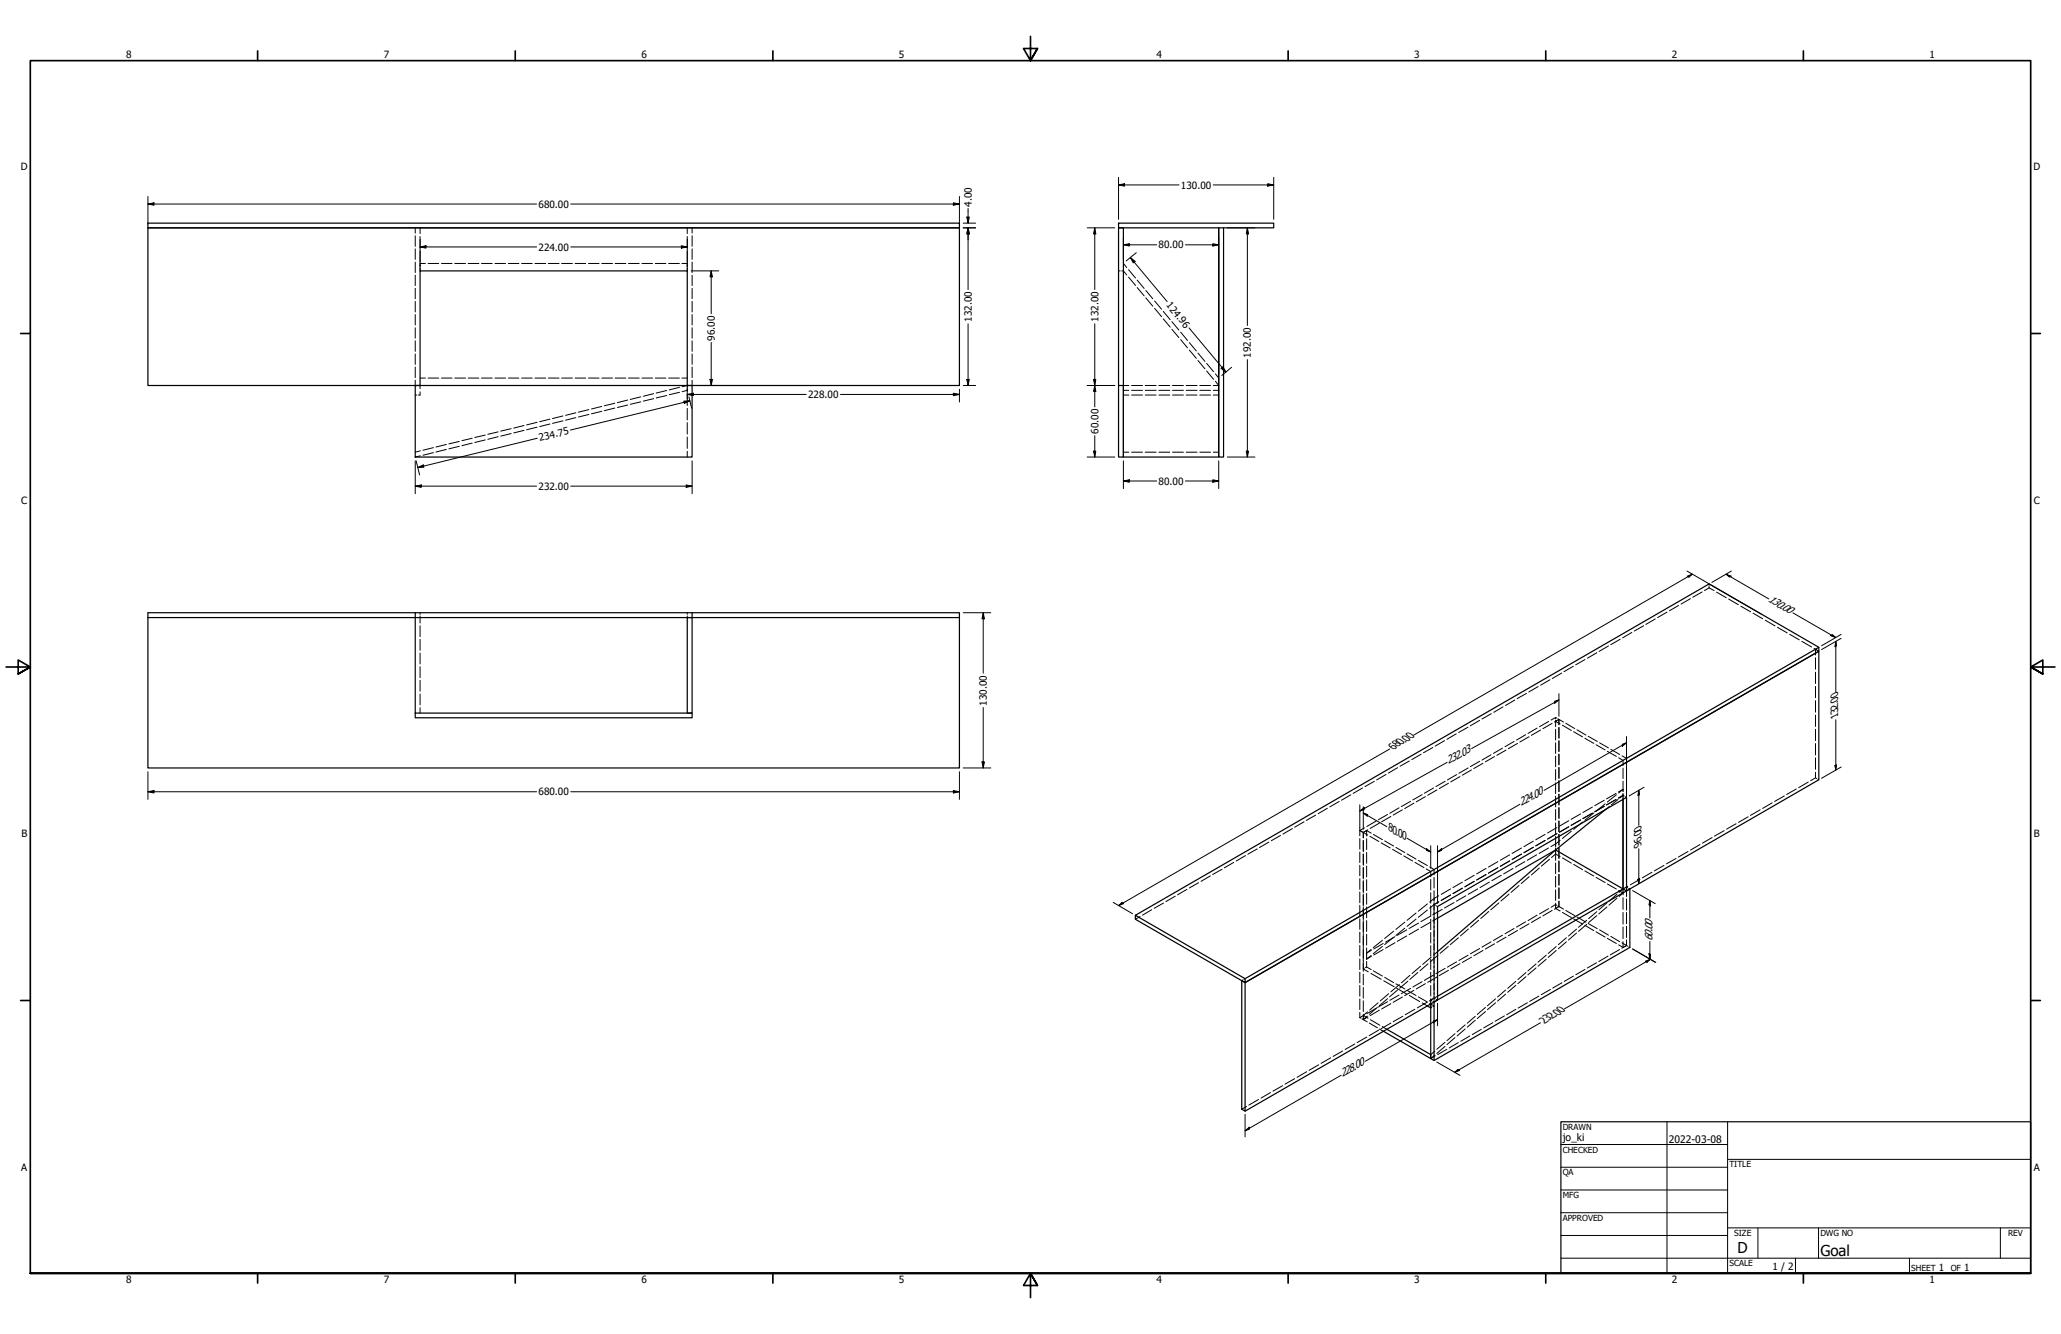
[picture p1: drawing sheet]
<svg xmlns="http://www.w3.org/2000/svg" width="864mm" height="559mm" viewBox="0 0 864 559" stroke-linecap="round" stroke-linejoin="round" font-family="sans-serif">
<!-- layer: Hidden (ANSI) -->
<g fill="none" stroke="#000" stroke-width=".42">
<path d="M174 95.4v2.3M174 98.7v4.5M176 95.4v2.5M176 99.1v4.8M288 95.4v2.5M288 99.1v4.8M290 95.4v2.3M290 98.7v4.5M174 104.3v4.3M174 109.8v4.4M174 115.3v4.3M176 105.1v4.8"/>
<path d="M178.2 110.4h-2.2v3.1M179.4 110.4h4.4M185 110.4h4.4M190.6 110.4h4.5M196.2 110.4h4.5M201.7 110.4h4.5M207.4 110.4h4.4M213 110.4h4.4M218.6 110.4h4.4M224.2 110.4h4.5M229.7 110.4h4.6M235.3 110.4h4.5"/>
<path d="M241 110.4h4.4M246.6 110.4h4.4M252.2 110.4h4.5M257.7 110.4h4.6M263.3 110.4h4.5M269 110.4h4.4M274.6 110.4h4.4M280.2 110.4h4.5M285.8 110.4h2.2v3.1M288 105.1v4.8M290 104.3v4.3M290 109.8v4.4"/>
<path d="M290 115.3v4.3M468.7 113.5h.7M470 113.5h.7l1.4 1.7M470.7 110.4l1.4 1.7M472.9 116.1l2.9 3.5M472.9 113l2.9 3.5M476.5 117.3l2.9 3.5M174 120.8v4.4M174 126.2v4.5M174 131.8v4.3M174 137.3v4.4M290 120.8v4.4"/>
<path d="M290 126.2v4.5M290 131.8v4.3M290 137.3v4.4M476.5 120.5l2.9 3.5M480.1 124.8l2.9 3.5M480.1 121.7l2.9 3.5M483.8 129.2l2.9 3.5M483.8 126l2.9 3.5M487.4 133.5l2.9 3.5M487.4 130.4l2.9 3.5M491 137.9l3 3.5M491 134.7l3 3.5"/>
<path d="M494.7 139.1l2.9 3.5M174 142.7v4.5M174 148.3v4.4M174 153.7v4.5M174 159.3v2.2M176 158.4h2.2M179.4 158.4h4.4M185 158.4h4.4M190.6 158.4h4.5M196.2 158.4h4.5M201.7 158.4h4.5M207.4 158.4h4.4"/>
<path d="M213 158.4h4.4M218.6 158.4h4.4M224.2 158.4h4.5M229.7 158.4h4.6M235.3 158.4h4.5M241 158.4h4.4M246.6 158.4h4.4M252.2 158.4h4.5M257.7 158.4h4.6M263.3 158.4h4.5M269 158.4h4.4M274.6 158.4h4.4"/>
<path d="M280.2 158.4h4.5M285.8 158.4h2.2M290 142.7v4.5M290 148.3v4.4M290 153.7v4.5M290 159.3v2.2M494.7 142.2l2.9 3.5M498.3 146.6l3 3.5M498.3 143.5l3 3.5M502 151l2.9 3.5M502 147.9l2.9 3.5M505.6 155.4l2.9 3.5"/>
<path d="M505.6 152.2l2.9 3.5M509.3 159.7l1.4 1.8h-2.3M509.3 156.6l1.4 1.8M174 165.5h.7M176 161.5v1.3M176 164.1v1.4h-.7M214.2 179.6l-4.4 1M219.6 178.2l-4.3 1.1M225 176.9l-4.3 1.1M225 178.9l-4.3 1.1M230.4 175.6l-4.3 1.1M230.4 177.6l-4.3 1.1"/>
<path d="M235.9 174.2l-4.4 1.1M235.9 176.3l-4.4 1.1M241.3 172.9l-4.3 1.1M241.3 174.9l-4.3 1.1M246.8 171.6l-4.4 1.1M246.8 173.6l-4.4 1.1M252.2 170.2l-4.4 1.1M252.2 172.3l-4.4 1.1M257.6 168.9l-4.4 1.1M257.6 170.9l-4.4 1.1M263 167.6l-4.3 1.1M263 169.7l-4.3 1"/>
<path d="M268.5 166.2l-4.4 1.1M268.5 168.3l-4.4 1.1M273.9 164.9l-4.3 1.1M273.9 167l-4.3 1M279.3 163.6l-4.3 1.1M279.3 165.7l-4.3 1M284.7 162.2l-4.3 1.1M284.7 164.3l-4.3 1.1M285.8 162l2.2-.5v2.4M288 165v4.9M288 171.1v4.8M288 177v4.9"/>
<path d="M288 163.5l-2.2 .6M470.7 165.5h2.3M470.7 161.5h2.3M470.7 163.5h2.3M474.2 165.5h4.5M474.2 161.5h4.5M474.2 163.5h4.5M479.9 165.5h4.5M479.9 161.5h4.5M479.9 163.5h4.5M485.6 165.5h4.6M485.6 161.5h4.6"/>
<path d="M485.6 163.5h4.6M491.3 165.5h4.6M491.3 161.5h4.6M491.3 163.5h4.6M497 165.5h4.6M497 161.5h4.6M497 163.5h4.6M502.7 165.5h4.5M502.7 161.5h4.5M502.7 163.5h4.5M508.4 165.5h2.3M508.4 163.5h2.3"/>
<path d="M176.1 188.8l-2.1 .6M176.1 190.9l-2.1 .6M181.6 187.5l-4.4 1.1M181.6 189.6l-4.4 1.1M187 186.2l-4.3 1.1M187 188.3l-4.3 1.1M192.5 184.9l-4.4 1M192.5 186.9l-4.4 1.1M197.9 183.6l-4.4 1M197.9 185.6l-4.4 1.1M203.3 182.2l-4.4 1.1M203.3 184.3l-4.4 1.1"/>
<path d="M208.7 180.9l-4.3 1M208.7 182.9l-4.3 1.1M214.2 181.6l-4.4 1.1M219.6 180.3l-4.3 1.1M288 183.1v4.7M288 189v2.5M470.7 189.4h2.3M474.2 189.4h4.5M479.9 189.4h4.5M485.6 189.4h4.6M491.3 189.4h4.6M497 189.4h4.6"/>
<path d="M502.7 189.4h4.5M508.4 189.4h2.3M176 256.7v.7M176 258v3M288 256.7v.7M288 258v.7M693.6 259.3l-3.9 2.3M698.5 256.4l-3.9 2.3M703.4 253.6l-3.9 2.2M708.3 250.8l-3.9 2.2M713.2 248l-3.9 2.2M716.2 246.3l-2 1.1"/>
<path d="M716.2 244.6v.6M716.2 245.7v.6M716.2 246.3l2 1.1M719.3 248l4 2.4M724.3 251l4.1 2.3M729.4 253.9l4.2 2.4M734.6 256.9l4 2.3M739.6 259.8l4.2 2.4M176 262.1v4.6M176 267.8v4.6M176 273.6v4.5M176 279.3v4.5"/>
<path d="M659.3 279.1l-4 2.3M664.1 276.3l-3.9 2.2M669.1 273.4l-3.9 2.3M674 270.6l-3.9 2.3M678.9 267.8l-4 2.3M683.8 264.9l-3.9 2.3M688.7 262.1l-3.9 2.3M744.8 262.8l4.1 2.3M749.9 265.7l4 2.3M755 268.7l4.1 2.3M760.1 271.6l2 1.2-.4-.3M760.7 275.5v4.9"/>
<path d="M761.2 272.2l-.5-.2v2.4M176 285v4.6M176 290.7v4.6M176 296.4v2.3M624.9 299l-3.9 2.2M629.8 296.1l-3.9 2.3M634.7 293.2l-3.9 2.3M639.6 290.4l-3.9 2.3M644.5 287.6l-3.9 2.3M649.5 284.7l-4 2.3M654.4 281.9l-4 2.3M760.7 281.6v4.7"/>
<path d="M760.7 287.5v4.8M760.7 293.5v4.8M760.7 299.5v4.8M590.5 318.8l-3.9 2.2M595.5 315.9l-3.9 2.3M600.4 313.1l-3.9 2.2M605.3 310.3l-4 2.2M610.2 307.4l-3.9 2.3M615.1 304.6l-3.9 2.2M620 301.8l-3.9 2.2M620 318.9l-3.9 2.2M621.4 319.7l-3.9 2.2"/>
<path d="M624.8 316.2l-3.8 2.2M626.2 316.9l-3.8 2.3M629.6 313.4l-3.8 2.2M631.1 314.2l-3.9 2.2M634.4 310.6l-3.8 2.2M635.9 311.4l-3.9 2.2M639.3 307.8l-3.9 2.2M640.7 308.6l-3.9 2.2M644.1 305l-3.8 2.2M645.5 305.8l-3.8 2.2M648.9 302.2l-3.8 2.2M650.4 303l-3.9 2.2"/>
<path d="M651.8 300.5v.6M651.8 301.6v2.8M651.8 305.5v4.5M651.8 311.1v4.5M651.8 316.7v4.5M651.8 300.5l-1.9 1.1M651.8 300.5l.5 .3M652.3 301.9l-.5 .3 1.9 1.1M652.8 301.1l.4 .3M653.2 301.4l1.9 1.1M653.2 301.4l-.4 .2M653.2 301.4v2.2"/>
<path d="M653.2 304.7v4.5M653.2 310.3v4.5M653.2 315.9v4.5M653.2 301.4l-1.9 1.1M654.7 303.8l3.7 2.2M656.1 303l3.7 2.2M659.4 306.5l3.7 2.2M660.8 305.7l3.7 2.2M664.1 309.2l3.7 2.2M665.5 308.4l3.8 2.2M668.8 312l3.8 2.1M670.2 311.1l3.8 2.2"/>
<path d="M673.5 314.7l3.8 2.2M674.9 313.9l3.8 2.1M678.2 317.4l1.9 1.1v2.2M679.6 316.6l1.9 1.1v2.1M760.7 305.5v4.8M760.7 311.5v4.8M760.7 317.4v4.9M556.2 338.6l-3.9 2.3M561.1 335.7l-3.9 2.3M566 332.9l-3.9 2.3M570.9 330.1l-3.9 2.3M575.9 327.3l-4 2.2"/>
<path d="M580.8 324.4l-4 2.3M585.7 321.6l-4 2.2M586.2 338.4l-3.8 2.3M587.6 339.2l-3.8 2.2M591.1 335.7l-3.9 2.2M592.5 336.4l-3.9 2.3M595.9 332.9l-3.9 2.2M597.3 333.7l-3.9 2.2M600.7 330.1l-3.9 2.2M602.1 330.9l-3.9 2.2M605.5 327.3l-3.8 2.2M606.9 328.1l-3.8 2.2"/>
<path d="M610.4 324.5l-3.9 2.2M611.8 325.3l-3.9 2.2M615.2 321.7l-3.9 2.2M616.6 322.5l-3.9 2.2M651.8 322.3v4.5M651.8 327.9v4.5M651.8 333.5v4.5M651.8 339.1v4.5M653.2 321.5v4.5M653.2 327.1v4.5M653.2 332.7v4.5M653.2 338.3v4.5"/>
<path d="M667.3 338.1l-4 2.3M672.2 337.8l-4 2.2M672.2 335.2l-4 2.3M672.6 336.7l-3.8 3.1M674.4 337.8l-1.4 1.1M677.2 334.9l-4 2.3M677.2 332.4l-4 2.2M677.3 332.9l-3.8 3.1M678 334.9l-2.9 2.3M678.1 331.8l2-1.2-1.9 1.6M680.1 333.8v-.6l-2 1.1 2-1.1-1.4 1.1M680.1 321.8v4.3"/>
<path d="M680.1 327.2v4.3M680.1 332.4v2.4M680.1 333.2l.5 .2M681.5 331.9v2.1l-.5-.2M681.5 320.9v4.4M681.5 326.4v4.4M737.6 339.2l-4.1 2.4M742.6 336.3l-4 2.3M747.6 333.4l-4 2.3M752.7 330.5l-4.1 2.3M757.7 327.6l-4 2.3M760.7 323.5v2.3l-2 1.2"/>
<path d="M760.7 325.8l.5 .3M761.7 326.4l.4 .2M521.9 358.4l-3.9 2.3M526.8 355.6l-3.9 2.2M531.7 352.7l-4 2.3M536.6 349.9l-3.9 2.3M541.5 347.1l-3.9 2.3M546.4 344.2l-3.9 2.3M551.3 341.4l-3.9 2.3M569.8 347.9v2.2M569.8 351.3v4.4M569.8 356.9v4.4"/>
<path d="M569.8 347.9l.5 .3M570.7 348.4l.5 .3M571.2 348.7v2.3M571.2 352v4.7M571.2 357.7v4.8M571.2 348.7l1.9 1.1M571.7 348.4l-.5 .3M571.8 346.8l-2 1.1M572.6 347.9v2.3M572.6 351.3v4.6M572.6 357.1v4.5M572.6 347.9l-.5 .3"/>
<path d="M572.6 347.9l1.9 1.1M573.2 347.6l-2 1.1M574 350.3l3.8 2.2M575.4 349.5l3.8 2.2M576.6 344l-3.9 2.2M578 344.8l-3.9 2.2M578.7 353.1l3.8 2.1M580.2 352.2l3.7 2.2M581.4 341.2l-3.9 2.2M582.8 342l-3.9 2.2M583.5 355.8l3.7 2.1M584.9 355l3.7 2.1"/>
<path d="M588.2 358.5l3.7 2.2M589.6 357.7l3.7 2.2M632.6 358.1l-4 2.3M637.5 357.8l-3.9 2.2M637.5 355.2l-3.9 2.3M642.5 354.9l-3.9 2.3M642.5 352.4l-3.9 2.2M643.9 358.1l-3.9 2.3M647.4 352l-3.9 2.3M647.4 349.5l-3.9 2.3M648.8 355.2l-3.9 2.3M649.3 359.9l-3.4 2.9"/>
<path d="M651.8 344.7v4.5M651.8 350.3v4.5M651.8 355.2v5.2M652.4 349.2l-3.9 2.3M652.4 346.6l-3.9 2.3M653.2 343.9v4.5M653.2 349.5v4.5M653.2 355.1v4.5M653.7 352l-3.8 2.6M653.7 358.8l-1.9-1-1.7 1.4M654.7 359.3l3.7 2.3M657.4 346.3l-4 2.3"/>
<path d="M657.4 343.8l-4 2.3M658.4 348.2l-3.7 3M662.3 343.5l-4 2.3M662.3 340.9l-4 2.3M663.1 344.4l-3.7 3M667.3 340.6l-4 2.3M667.8 340.6l-3.7 3M702.3 359.6l-4.1 2.3M707.3 356.7l-4 2.3M712.3 353.8l-4 2.3M717.4 350.8l-4 2.4M722.4 348l-4 2.3"/>
<path d="M727.5 345.1l-4 2.2M732.5 342.1l-4 2.4M487.6 378.3l-4 2.2M492.4 375.4l-3.9 2.3M497.3 372.6l-3.9 2.2M502.2 369.8l-3.9 2.2M507.2 366.9l-4 2.3M512.1 364.1l-4 2.2M517 361.3l-4 2.2M569.8 362.5v4.4M569.8 368v4.6M569.8 373.6v4.5"/>
<path d="M569.8 379.2v4.5M571.2 363.3v4.9M571.2 368.9v5M571.2 374.5v5.1M572.6 362.8v4.5M572.6 368.5v4.6M572.6 374.2v4.6M572.6 379.9v4.6M592.9 361.3l3.7 2.1M594.3 360.4l3.8 2.2M597.6 364l1.9 1.1v2.2M598.1 378.7l-3.8 3"/>
<path d="M599.1 363.2l1.8 1v2.3M599.5 368.4v4.4M599.5 374v4.3M599.5 379.5v4.4M600.9 378.9l2-1.1-2 1.1v2.3M600.9 367.5v4.5M600.9 373.1v4.5M600.9 378.1v41.6l-.4-.2M600.9 378.9l.5 .3M600.9 378.9l-1.8 1.5M601.9 379.5l.5 .2M602.9 375.2l-3.8 2.7"/>
<path d="M607.8 374.9l-3.9 2.3M607.8 372.4l-3.9 2.2M609.3 378.1l-4 2.3M612.8 372l-4 2.3M612.8 369.5l-4 2.3M614.2 375.2l-4 2.3M617.7 369.2l-3.9 2.3M617.7 366.6l-3.9 2.3M619.2 372.4l-4 2.2M622.7 366.3l-4 2.3M622.7 363.8l-4 2.3M624.1 369.5l-4 2.3"/>
<path d="M627.6 363.5l-3.9 2.3M627.6 360.9l-3.9 2.3M628.1 378.2l-3.5 2.9M629 366.6l-3.9 2.3M632.3 374.5l-3.4 2.9M632.6 360.6l-4 2.3M634 363.8l-4 2.3M636.5 370.9l-3.3 2.9M638.9 360.9l-3.9 2.3M640.8 367.2l-3.4 2.9M645 363.6l-3.3 2.9M651.8 361.5v4.5"/>
<path d="M651.8 367.1v4.5M651.8 372.7v4.5M651.8 378.3v2.3M652.3 379.2l-.5-.3-1.9 1.1M652.8 379.5l.4 .2M653.2 379.7l-.4 .3M653.2 379.7l1.9 1.1M653.2 360.7v4.5M653.2 366.3v4.5M653.2 371.9v4.5M653.2 377.5v2.2M653.2 379.7l-1.9 1.2"/>
<path d="M659.4 362.1l3.7 2.2M664.1 364.8l3.7 2.2M668.8 367.5l3.8 2.2M673.4 378.2l-3.5 2.9M673.4 379.9l-3.5 2.9M673.5 370.3l3.8 2.1M677.5 374.6l-3.3 2.9M677.5 376.2l-3.3 3M678.2 373l1.9 1.1-1.7 1.4M680.1 372.4v2.4M680.1 376v4.9M680.1 372.4l-1.7 1.4"/>
<path d="M680.6 372.1l-.5 .3M681 371.9l.5-.3 .5 .3M681.5 373.2v2.3M681.5 376.6v4.6M682.1 371.2l-2 1.2M682.5 372.1l.4 .3M687.2 368.3l-4.1 2.3M692.2 365.4l-4.1 2.3M697.2 362.5l-4 2.3M477.7 383.9l-2 1.2M482.6 381.1l-3.9 2.2M569.8 384.9v4.4"/>
<path d="M569.8 390.5v4.4M569.8 396v4.5M571.2 380v5.3M571.2 385.6v5.4M571.2 391.3v5.4M571.2 396.9v10M572.6 385.6v4.6M572.6 391.4v4.5M572.6 397.1v4.7M574.5 397.7l-1.9 1.5 2-1.1M579.2 396.4l-3.8 3.1M579.2 393.9l-3.8 3"/>
<path d="M579.6 397.8l-4 2.2M579.6 395.2l-4 2.3M583.9 392.6l-3.7 3.1M583.9 390.1l-3.7 3M584.5 394.9l-3.9 2.3M584.5 392.4l-3.9 2.3M588.6 388.8l-3.7 3.1M588.6 386.3l-3.7 3M589.5 392l-4 2.3M589.5 389.5l-4 2.3M593.3 385l-3.7 3M593.3 382.5l-3.7 3"/>
<path d="M594.4 389.2l-4 2.3M594.4 386.7l-4 2.2M598.1 381.2l-3.8 3M599.4 386.3l-4 2.3M599.4 383.8l-4 2.3M599.5 385v4.4M599.5 390.6v4.4M599.5 396.1v4.5M602.4 384.6l-2.1 1.2M602.4 398.7l-1.8 1.5M604.3 380.9l-4 2.3M606.9 396.4l-3.5 3"/>
<path d="M611.1 392.8l-3.4 2.9M615.3 389.1l-3.4 2.9M619.6 385.5l-3.4 2.9M620 397.3l-3.9 2.2M621.4 398.1l-3.9 2.3M623.8 381.8l-3.3 2.9M624.8 394.5l-3.8 2.2M626.2 395.4l-3.8 2.2M629.6 391.7l-3.8 2.3M631.1 392.6l-3.9 2.2M634.4 388.9l-3.8 2.3M635.9 389.8l-3.9 2.2"/>
<path d="M639.3 386.1l-3.9 2.3M640.7 387l-3.9 2.2M644.1 383.3l-3.8 2.3M645.5 384.2l-3.8 2.2M648.9 380.6l-3.8 2.2M650.4 381.4l-3.9 2.3M652.1 396.5l-3.4 2.9M652.1 398.1l-3.4 3M652.3 380.3l-.5 .3 1.9 1M654.7 382.2l3.7 2.2M656.1 381.4l3.7 2.1M656.3 392.8l-3.3 2.9"/>
<path d="M656.3 394.5l-3.3 2.9M659.4 384.9l3.7 2.2M660.6 389.2l-3.4 2.9M660.6 390.8l-3.4 3M660.8 384.1l3.7 2.2M664.1 387.6l3.7 2.2M664.8 385.5l-3.4 2.9M664.8 387.2l-3.4 2.9M665.5 386.8l3.8 2.2M668.8 390.3l3.8 2.3M669.1 381.9l-3.4 2.9M669.1 383.5l-3.4 3"/>
<path d="M670.2 389.5l3.8 2.2M673.5 393.1l3.8 2.1M674.9 392.2l3.8 2.3M678.2 395.8l1.9 1.1M678.6 397.8l-3.8 2.2M679.6 395l1.9 1M680.1 382.2v4.9M680.1 388.3v4.9M680.1 394.5v2.4M680.6 396.6l-.5 .3M681.5 396l-.5 .4M681.5 382.3v4.6"/>
<path d="M681.5 388v4.6M681.5 393.8v2.2M681.5 396l.5 .4M681.5 396l-1.9 1.2M682.5 396.6l.4 .3M520.8 410.5l-.5 .3M521.7 410l-.4 .2M569.8 401.6v4.5M569.8 407.2v4.5M569.8 412.8v4.5M569.8 418.5v4.4M571.2 408.1v4.5"/>
<path d="M571.2 413.6v4.5M571.2 419.2v4.5M571.7 405.6l-.5 .3 2.1 1.2M572.6 402.8v2.3M572.6 405.1l1.9 1M572.6 405.1l-.5 .2M574.4 407.7l4.3 2.5M574.5 400.2l-1.9 1.6M574.6 400.6l-2 1.2M575.4 406.7l3.8 2.2M579.8 410.8l4.3 2.5M580.2 409.4l3.7 2.2"/>
<path d="M581.4 419.6l-3.9 2.2M581.4 418.3l-3.4 3M581.9 416.2l-3.5 3.1M584.9 412.1l3.7 2.2M585.2 414l4.3 2.4M585.7 414.7l-3.5 2.9M586.2 416.8l-3.8 2.2M586.4 412.4l-3.6 3.1M587.6 417.6l-3.8 2.3M589.6 414.8l3.7 2.2M589.9 411l-3.4 3M590.5 417l4.4 2.5"/>
<path d="M590.8 408.6l-3.6 3.1M591.1 414l-3.9 2.2M592.5 414.8l-3.9 2.3M594.1 407.4l-3.4 2.9M594.3 417.6l3.8 2.1M595.2 404.7l-3.5 3.1M595.9 411.2l-3.9 2.2M597.3 412.1l-3.9 2.2M597.9 419.9l-4 2.3M598.4 403.7l-3.4 3M599.5 401.7v4.4M599.5 407.2v4.5"/>
<path d="M599.5 412.8v4.5M599.5 418.3v2.3M599.7 400.9l-3.6 3.1M600.5 418.4l-1 .5 .4 .3M600.7 408.4l-3.9 2.3M601.4 418.4l-.5-.3-2 1.2M601.9 418.7l.5 .2M602.1 409.3l-3.9 2.2M602.4 417.3l-1 .5M602.6 400l-3.4 3M605.5 405.6l-3.8 2.3M606.9 406.5l-3.8 2.2"/>
<path d="M610.4 402.9l-3.9 2.2M611.8 403.7l-3.9 2.2M615.2 400.1l-3.9 2.2M616.6 400.9l-3.9 2.3M626.7 418.4l-3.4 2.9M630.9 414.7l-3.4 2.9M630.9 416.4l-3.4 3M635.1 411.1l-3.3 2.9M635.1 412.8l-3.3 2.9M639.4 407.4l-3.4 2.9M639.4 409.1l-3.4 3M643.6 403.8l-3.4 2.9"/>
<path d="M643.6 405.4l-3.4 3M644.8 417.3l-3.8 2.2M647.9 400.1l-3.4 2.9M647.9 401.8l-3.4 2.9M649.7 414.5l-3.9 2.2M654.5 411.7l-3.9 2.2M659.3 408.9l-3.9 2.2M664.1 406.1l-3.8 2.2M669 403.3l-3.9 2.2M673.8 400.5l-3.9 2.3M567.7 437.3l-4.1 2.3M569.8 426.3l.5 .2"/>
<path d="M569.8 424.1v2.2M570.7 426.8l.5 .3M571.2 424.9v2.2M571.2 427.1l1.7 1M571.8 425.1l-2 1.2M572.7 434.4l-4.1 2.4M572.9 425.6l-1.7 1.5M573 423.9l-1.8 1.5 2 1.1M573.2 426l-2 1.1M573.8 428.6l3.4 1.9M574.2 427.2l4 2.3M576.6 422.4l-3.9 2.2"/>
<path d="M577.2 422l-3.4 2.9M577.5 420.1l-3.6 3M577.7 431.5l-4 2.3M578 423.2l-3.9 2.2M578 431l1.7 1M579.2 430l2 1.2M582.8 428.6l-4.1 2.3M582.8 420.4l-3.9 2.3M587.8 425.7l-4 2.3M592.8 422.8l-4 2.3M595.9 420.1l2.2 1.3M599.1 420.3l1.8 1.1-.4 .2"/>
<path d="M599.9 421.9l-.4 .3M605.5 436.6l-3.5 2.9M605.5 438.3l-3.5 3M606.2 439.5l-3.8 2.3M609.7 433l-3.4 2.9M609.7 434.7l-3.4 2.9M611.1 436.8l-3.8 2.2M613.9 429.3l-3.3 2.9M613.9 431l-3.3 3M615.9 434l-3.8 2.2M618.2 425.7l-3.4 2.9M618.2 427.4l-3.4 2.9"/>
<path d="M620.7 431.2l-3.8 2.2M622.4 422l-3.4 2.9M622.4 423.7l-3.4 3M625.5 428.4l-3.8 2.2M626.7 420.1l-3.4 2.9M630.4 425.6l-3.9 2.2M635.2 422.8l-3.9 2.3M640 420.1l-3.9 2.2M532.4 457.6l-4 2.4M537.5 454.8l-4.1 2.3M542.5 451.9l-4.1 2.3M547.5 448.9l-4 2.4"/>
<path d="M552.6 446l-4.1 2.4M557.6 443.1l-4.1 2.4M562.6 440.2l-4 2.3M601.2 440.3l-1.7 1.5M601.2 442l-1.7 1.4 1.9-1.1M522.4 463.5l-2.1 1.1M527.4 460.6l-4.1 2.3"/>
</g>
<!-- layer: Visible (ANSI) -->
<g fill="none" stroke="#000" stroke-width=".51">
<path d="M62 95.4h340v66.1h-114v-48h-112v48h-114zM62 93.5h340v1.9h-340zM468.7 95.4h2v66.1h-2zM468.7 93.5h65v1.9h-65zM512.7 95.4v96.1h-2v-96.1v96.1h-40v-30v30h-2v-30M174 161.5h116v30h-116zM62 258.7v63h340v-63M62 258.7h112v42h116v-2h-116M174 256.7h-112v2M288 258.7h2v40h-2zM290 256.7h112v2M290 256.7h-116v2h116"/>
<path d="M290 258.7h112M290 256.7v2M762.1 271.1l-240.4 138.9M673 338.9l-21.2 17.1-49.4 28.6M680.1 334.8v37.6M680.1 372.4l1.4 .8 80.6-46.6v-53.8l-240.4 138.8 240.4-138.8v-1.7l-45.9-26.5-240.5 138.8 46 26.6v1.6l-46-26.5v-1.7M680.1 372.4l-28.3-16.4-49.4 42.7M680.1 372.4l-77.7 44.9M681.5 373.2v-39.2l-79.1 45.7v39.2l-80.7 46.6M520.3 410.8l1.4 .8v53.9l-1.4-.9zM581.2 431.2l18.3 10.6v1.6l-19.8-11.4M598.1 421.4l1.4 .8v-1.6v22.8l1.4 .8 82-47.3v-24.5l-82 47.3v24.5"/>
</g>
<!-- layer: Border (ANSI) -->
<g fill="none" stroke="#000" stroke-width=".7">
<path d="M431.8 15.2v10.2l-2.9-5.1h5.8l-2.9 5.1 2.9-5.1M107.9 21.3v4.1M215.9 21.3v4.1M323.8 21.3v4.1M539.8 21.3v4.1M647.7 21.3v4.1M755.6 21.3v4.1M8.6 139.7h4.1M850.9 139.7h4.1M2.5 279.4h10.2l-5.1-2.9v5.8l5.1-2.9-5.1 2.9M861.1 279.4h-10.2l5.1-2.9v5.8l-5.1-2.9 5.1 2.9M8.6 419.1h4.1"/>
<path d="M850.9 419.1h4.1M12.7 533.4v-508h838.2v508h-838.2h838.2M107.9 533.4v4.1M215.9 533.4v4.1M323.8 533.4v4.1M434.7 538.5l-2.9-5.1 2.9 5.1h-5.8l2.9-5.1v10.2M539.8 533.4v4.1M647.7 533.4v4.1M755.6 533.4v4.1"/>
</g>
<!-- layer: Title (ANSI) -->
<g fill="none" stroke="#000" stroke-width=".42">
<path d="M654 479.4h69.9M698.5 469.9v63.5M723.9 469.9v63.5M654 488.9h69.9M654 498.5h69.9M723.9 485.6h127M654 508h69.9M654 517.5h69.9M723.9 514.3h127M736.6 514.3v12.7M762 514.3v12.7M838.2 514.3v12.7"/>
<path d="M654 527h196.9M752.3 527v6.4M800.1 527v6.4"/>
</g>
<path d="M654 469.9h196.9v63.5h-196.9z" fill="none" stroke="#000" stroke-width=".51"/>
<!-- layer: Dimension (ANSI) -->
<g fill="none" stroke="#000" stroke-width=".42">
<path d="M468.7 77.5l2.5-.5v1zM468.7 77.5h25.3M468.7 74.3v17.6M508.4 77.5h25.3M531.2 77l2.5 .5-2.5 .5zM533.7 74.3v17.6M62 85.5l2.5-.5v1zM62 85.5h162.9M62 82.3v11.6M239.1 85.5h162.9M399.5 85l2.5 .5-2.5 .5zM402 82.3v11.6"/>
<path d="M403.6 95.4h5.2M403.6 93.5h5.2M405.1 90.9h1l-.5 2.6zM405.6 95.4l.5 2.6h-1zM405.6 87.3v6.2M405.6 95.4v25.9M455.5 95.4h11.6M458.7 95.4l.5 2.6h-1zM458.7 95.4v25.9M470.7 99.4v9.3M510.7 99.4v57.3M514.3 95.4h11.5"/>
<path d="M522.7 95.4l.5 2.6h-1zM522.7 95.4v40.9M176 103.4l2.5-.5v1zM176 103.4h48.9M176 100.3v11.6M239.1 103.4h48.9M285.5 102.9l2.5 .5-2.5 .5zM288 100.3v11.6M289.6 113.5h11.6M298 113.5l.5 2.5h-1zM298 113.5v17.9M470.7 102.6l2.5-.5v1z"/>
<path d="M470.7 102.6h14M473.6 107.9l2 1.6-.7 .6zM473.6 107.9l15.5 18.5M476.1 105.9l-4.2 3.4M496.7 102.6h14M508.2 102.1l2.5 .5-2.5 .5zM405.6 135.6v25.9M458.7 135.6v34.8M498.2 137.4l15.5 18.5M297.5 158.9h1l-.5 2.6zM298 143.4v18.1M405.1 158.9h1l-.5 2.6z"/>
<path d="M458.2 158.9h1l-.5 2.6zM511.7 154.3l.7-.7 1.3 2.3zM516.1 153.9l-4.2 3.4M522.7 150.6v40.9M286.5 168l2.6-.1-2.3 1.1zM288 165.2l2.5-.5v1zM288 165.2h49.8M288 163.1v4M288.7 166.2l1.1 4.8M289.1 167.9l-50.1 12.2M289.6 161.5h11.6M352.2 165.2h49.8"/>
<path d="M399.5 164.7l2.5 .5-2.5 .5zM402 163.1v5.3M403.6 161.5h5.2M455.5 161.5h11.6M458.7 161.5l.5 2.5h-1zM174 193v13.8M174.4 193l1.4 5.9M175.1 195.8l2.3-1 .2 .9zM225.1 183.6l-50 12.2M290 193v13.8M455.5 191.5h11.6M458.2 189h1l-.5 2.5z"/>
<path d="M458.7 182.5v9M470.7 193v11.7M510.7 193v11.7M514.3 191.5h11.5M522.2 189h1l-.5 2.5zM174 203.6l2.5-.5v1.1zM174 203.6h50.9M239.1 203.6h50.9M287.5 203.1l2.5 .5-2.5 .6zM470.7 201.5l2.5-.5v1zM470.7 201.5h14M496.7 201.5h14"/>
<path d="M508.2 201l2.5 .5-2.5 .5zM706.9 239.2l31.1 18M725.5 239.2l-8.2 4.8M403.6 256.7h11.6M412 256.7l.5 2.5h-1zM412 256.7v25.3M707 241.4l2.1-.9-1.4 1.2zM709.1 240.5l-116.7 67.4M723.3 240.5l2.1 .9-.7 .3zM723.3 240.5l17.9 10.4M751.3 256.7l17.9 10.4M767.1 266.3l.7-.5 1.4 1.3z"/>
<path d="M769.2 268.7l.4 1.8-.7 .5zM769.2 268.7v21.1M771.5 265.7l-8.2 4.8M771.5 267.4l-8.2 4.7M412 296.4v25.3M651.4 293.8l1.8-.6-1.8 1.4zM653.2 293.2l-36.6 20.4M653.2 290.6v9.4M411.5 319.2h1l-.5 2.5zM582.3 313.8l-113.6 65.5M606.4 319.3l-36.6 20.4M679.8 311.8l1.7-.7-1.7 1.5z"/>
<path d="M681.5 311.1l-34.5 20M681.5 308.5v24.2M769.2 301.5v21.1M62 331.7l2.5-.5v1zM62 323.3v11.5M62 331.7h162.9M239.1 331.7h162.9M399.5 331.2l2.5 .5-2.5 .5zM402 323.3v11.5M403.6 321.7h11.6M569.8 339.7l1.8-1.4v.9zM569.8 337.1v10.8l1.1 .7"/>
<path d="M571.2 337.9v9.5M636.8 336.9l-34.4 20M686.7 331l.3 1.9-.7 .4zM686.7 331v14.8M688.9 329.8l-6.2 3.6M768.9 320.7l.7-.3-.4 2.2zM771.5 321.3l-8.2 4.7M571.2 340.6l1.8 .6v.7zM571.2 340.6l9.9 5.7M589.6 351.2l9.9 5.7M597.7 355.5l1.8 1.4-1.8-.7zM599.5 354.3v9.4"/>
<path d="M602.4 356.9l1.7-1.4v.7zM602.4 354.3v24.2M686.7 355.5v14.7M466.5 378l8.1 4.8M468.7 379.3l1.4-1.2 .7 .4zM684.1 373.1l9.4 5.4M686.3 368.4l.7-.4-.3 2.2zM691.3 377.2l.3 2.3-.7-.5zM691.3 377.2v7.4M684.1 397.5l9.7 5.7M690.9 399.5l.7 .4-.3 1.8zM691.3 394.4v7.3"/>
<path d="M689.4 402.7l2.1-.9-1.4 1.3zM691.5 401.8l-35.9 20.8M600.6 427.7l1.8-.6-1.8 1.4zM602.4 420.2v9.5M602.4 427.1l-30.3 17.5M645.5 428.4l-36 20.8M562 450.4l-40.3 23.2M602 444.9l9.8 5.6M609.5 449.2l1.4-1.2 .7 .4zM521.7 473.6l1.8-1.4v.8zM521.7 466.8v9.4"/>
</g>
<g fill="#000">
<path d="M468.7 77.5l2.5-.5v1z" fill-rule="evenodd"/>
<path d="M531.2 77l2.5 .5-2.5 .5z" fill-rule="evenodd"/>
<path d="M62 85.5l2.5-.5v1z" fill-rule="evenodd"/>
<path d="M399.5 85l2.5 .5-2.5 .5z" fill-rule="evenodd"/>
<path d="M405.1 90.9h1l-.5 2.6z" fill-rule="evenodd"/>
<path d="M405.6 95.4l.5 2.6h-1z" fill-rule="evenodd"/>
<path d="M405.6 95.4l.5 2.6h-1z" fill-rule="evenodd"/>
<path d="M458.7 95.4l.5 2.6h-1z" fill-rule="evenodd"/>
<path d="M522.7 95.4l.5 2.6h-1z" fill-rule="evenodd"/>
<path d="M176 103.4l2.5-.5v1z" fill-rule="evenodd"/>
<path d="M285.5 102.9l2.5 .5-2.5 .5z" fill-rule="evenodd"/>
<path d="M298 113.5l.5 2.5h-1z" fill-rule="evenodd"/>
<path d="M470.7 102.6l2.5-.5v1z" fill-rule="evenodd"/>
<path d="M473.6 107.9l2 1.6-.7 .6z" fill-rule="evenodd"/>
<path d="M508.2 102.1l2.5 .5-2.5 .5z" fill-rule="evenodd"/>
<path d="M297.5 158.9h1l-.5 2.6z" fill-rule="evenodd"/>
<path d="M405.1 158.9h1l-.5 2.6z" fill-rule="evenodd"/>
<path d="M458.2 158.9h1l-.5 2.6z" fill-rule="evenodd"/>
<path d="M511.7 154.3l.7-.7 1.3 2.3z" fill-rule="evenodd"/>
<path d="M286.5 168l2.6-.1-2.3 1.1z" fill-rule="evenodd"/>
<path d="M288 165.2l2.5-.5v1z" fill-rule="evenodd"/>
<path d="M399.5 164.7l2.5 .5-2.5 .5z" fill-rule="evenodd"/>
<path d="M458.7 161.5l.5 2.5h-1z" fill-rule="evenodd"/>
<path d="M175.1 195.8l2.3-1 .2 .9z" fill-rule="evenodd"/>
<path d="M458.2 189h1l-.5 2.5z" fill-rule="evenodd"/>
<path d="M522.2 189h1l-.5 2.5z" fill-rule="evenodd"/>
<path d="M174 203.6l2.5-.5v1.1z" fill-rule="evenodd"/>
<path d="M287.5 203.1l2.5 .5-2.5 .6z" fill-rule="evenodd"/>
<path d="M470.7 201.5l2.5-.5v1z" fill-rule="evenodd"/>
<path d="M508.2 201l2.5 .5-2.5 .5z" fill-rule="evenodd"/>
<path d="M412 256.7l.5 2.5h-1z" fill-rule="evenodd"/>
<path d="M707 241.4l2.1-.9-1.4 1.2z" fill-rule="evenodd"/>
<path d="M723.3 240.5l2.1 .9-.7 .3z" fill-rule="evenodd"/>
<path d="M767.1 266.3l.7-.5 1.4 1.3z" fill-rule="evenodd"/>
<path d="M769.2 268.7l.4 1.8-.7 .5z" fill-rule="evenodd"/>
<path d="M651.4 293.8l1.8-.6-1.8 1.4z" fill-rule="evenodd"/>
<path d="M411.5 319.2h1l-.5 2.5z" fill-rule="evenodd"/>
<path d="M679.8 311.8l1.7-.7-1.7 1.5z" fill-rule="evenodd"/>
<path d="M62 331.7l2.5-.5v1z" fill-rule="evenodd"/>
<path d="M399.5 331.2l2.5 .5-2.5 .5z" fill-rule="evenodd"/>
<path d="M569.8 339.7l1.8-1.4v.9z" fill-rule="evenodd"/>
<path d="M686.7 331l.3 1.9-.7 .4z" fill-rule="evenodd"/>
<path d="M768.9 320.7l.7-.3-.4 2.2z" fill-rule="evenodd"/>
<path d="M571.2 340.6l1.8 .6v.7z" fill-rule="evenodd"/>
<path d="M597.7 355.5l1.8 1.4-1.8-.7z" fill-rule="evenodd"/>
<path d="M602.4 356.9l1.7-1.4v.7z" fill-rule="evenodd"/>
<path d="M468.7 379.3l1.4-1.2 .7 .4z" fill-rule="evenodd"/>
<path d="M686.3 368.4l.7-.4-.3 2.2z" fill-rule="evenodd"/>
<path d="M691.3 377.2l.3 2.3-.7-.5z" fill-rule="evenodd"/>
<path d="M690.9 399.5l.7 .4-.3 1.8z" fill-rule="evenodd"/>
<path d="M689.4 402.7l2.1-.9-1.4 1.3z" fill-rule="evenodd"/>
<path d="M600.6 427.7l1.8-.6-1.8 1.4z" fill-rule="evenodd"/>
<path d="M609.5 449.2l1.4-1.2 .7 .4z" fill-rule="evenodd"/>
<path d="M521.7 473.6l1.8-1.4v.8z" fill-rule="evenodd"/>
</g>
<g font-size="6.3">
<text x="728.1" y="524.9">D</text>
<text x="762.8" y="526.2">Goal</text>
</g>
<g font-size="4.7">
<text x="740.7" y="251.8" transform="rotate(30 740.7 251.8)">130.00</text>
<text x="770.3" y="300.2" transform="rotate(-90 770.3 300.2)">132.00</text>
<text x="583.9" y="314.1" transform="rotate(-30 583.9 314.1)">680.00</text>
<text x="637.4" y="337.8" transform="rotate(-30 637.4 337.8)">224.00</text>
<text x="581.7" y="347.9" transform="rotate(30 581.7 347.9)">80.00</text>
<text x="687.8" y="354.3" transform="rotate(-90 687.8 354.3)">96.00</text>
<text x="692.4" y="394.3" transform="rotate(-90 692.4 394.3)">60.00</text>
<text x="647.1" y="428.8" transform="rotate(-30 647.1 428.8)">232.00</text>
<text x="562.5" y="451.3" transform="rotate(-30 562.5 451.3)">228.00</text>
</g>
<text font-size="4.6" x="606.9" y="320.2" transform="rotate(-29 606.9 320.2)">232.03</text>
<g font-size="4.3">
<text x="654.8" y="477.8">jo_ki</text>
<text x="699.3" y="478.6">2022-03-08</text>
</g>
<g font-size="4.2">
<text x="52.8" y="24.4">8</text>
<text x="160.8" y="24.4">7</text>
<text x="268.7" y="24.4">6</text>
<text x="376.7" y="24.4">5</text>
<text x="484.6" y="24.4">4</text>
<text x="592.6" y="24.4">3</text>
<text x="700.5" y="24.4">2</text>
<text x="808.5" y="24.4">1</text>
<text x="8.8" y="71.4">D</text>
<text x="852" y="71.4">D</text>
<text x="494.9" y="79">130.00</text>
<text x="225.7" y="87">680.00</text>
<text x="407.2" y="86.6" transform="rotate(-90 407.2 86.6)">4.00</text>
<text x="225.7" y="105">224.00</text>
<text x="485.5" y="104.1">80.00</text>
<text x="488.4" y="128" transform="rotate(50 488.4 128)">124.96</text>
<text x="407.2" y="134.8" transform="rotate(-90 407.2 134.8)">132.00</text>
<text x="460.2" y="134.8" transform="rotate(-90 460.2 134.8)">132.00</text>
<text x="299.5" y="142.7" transform="rotate(-90 299.5 142.7)">96.00</text>
<text x="524.2" y="149.8" transform="rotate(-90 524.2 149.8)">192.00</text>
<text x="338.6" y="166.8">228.00</text>
<text x="226.3" y="184.8" transform="rotate(-14 226.3 184.8)">234.75</text>
<text x="460.2" y="181.7" transform="rotate(-90 460.2 181.7)">60.00</text>
<text x="485.5" y="203">80.00</text>
<text x="225.7" y="205.2">232.00</text>
<text x="8.9" y="211.1">C</text>
<text x="852.2" y="211.1">C</text>
<text x="413.5" y="295.5" transform="rotate(-90 413.5 295.5)">130.00</text>
<text x="225.7" y="333.2">680.00</text>
<text x="9" y="350.8">B</text>
<text x="852.2" y="350.8">B</text>
<text x="8.9" y="490.5">A</text>
<text x="852.2" y="490.5">A</text>
<text x="742.8" y="532">1 / 2</text>
<text x="812.4" y="532.6">1</text>
<text x="823" y="532.6">1</text>
<text x="52.8" y="537.5">8</text>
<text x="160.8" y="537.5">7</text>
<text x="268.7" y="537.5">6</text>
<text x="376.7" y="537.5">5</text>
<text x="484.6" y="537.5">4</text>
<text x="592.6" y="537.5">3</text>
<text x="700.5" y="537.5">2</text>
<text x="808.5" y="537.5">1</text>
</g>
<g font-size="3.5">
<text x="654.8" y="473.2">DRAWN</text>
<text x="654.8" y="482.8">CHECKED</text>
<text x="724.7" y="488.9">TITLE</text>
<text x="654.8" y="492.3">QA</text>
<text x="654.8" y="501.8">MFG</text>
<text x="654.8" y="511.4">APPROVED</text>
<text x="726.7" y="517.7">SIZE</text>
<text x="762.8" y="517.7">DWG NO</text>
<text x="841.4" y="517.7">REV</text>
<text x="724.7" y="530.4">SCALE</text>
<text x="800.9" y="532.6">SHEET</text>
<text x="817.4" y="532.6">OF</text>
</g>
</svg>
